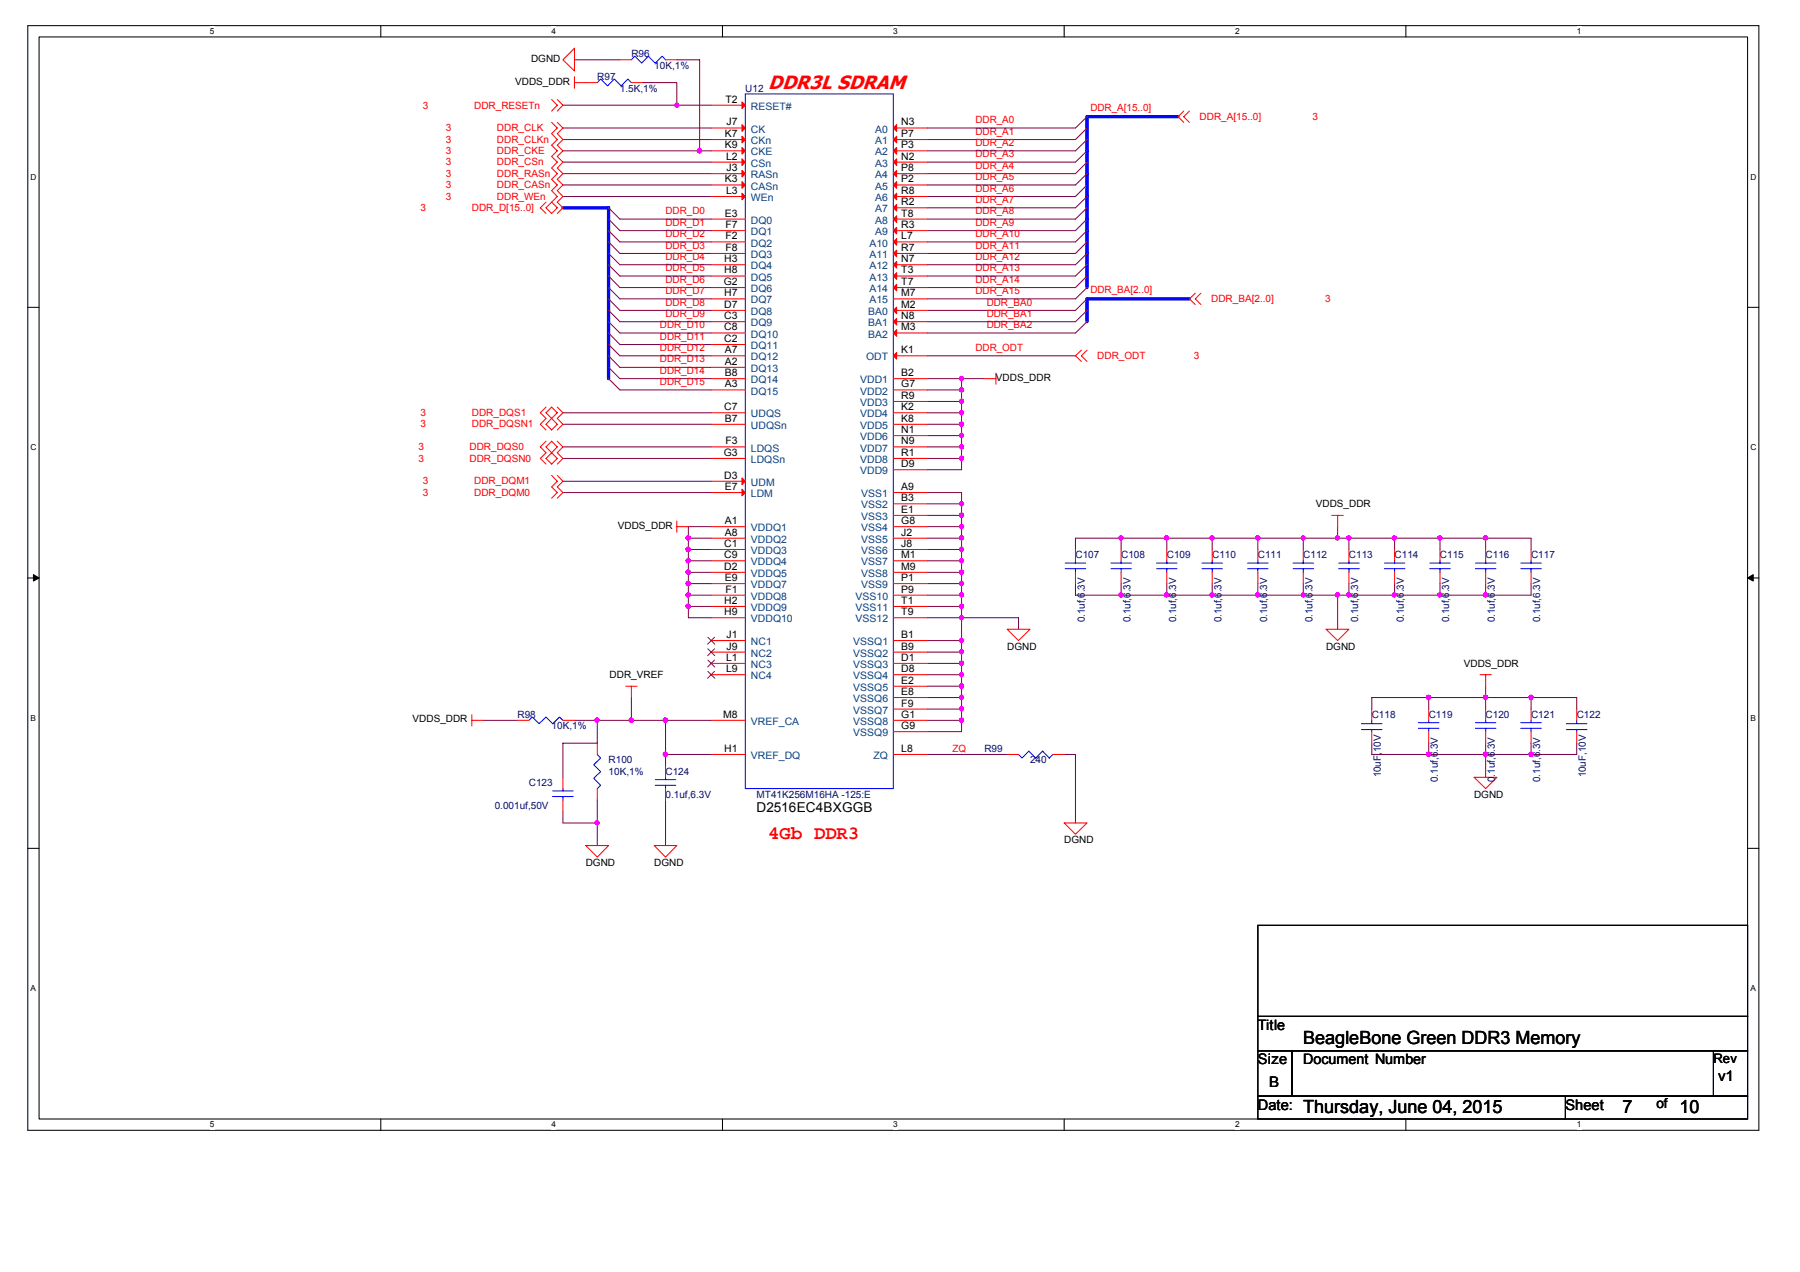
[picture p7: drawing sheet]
<svg xmlns="http://www.w3.org/2000/svg" width="297mm" height="210mm" viewBox="0 0 297 210" stroke-linecap="round" stroke-linejoin="round" font-family="sans-serif">
<path d="M4.6 4.2h285.7v182.3h-285.7zM6.4 6.1h282v178.6h-282z" fill="none" stroke="#000" stroke-width=".17"/>
<g fill="#fff">
<path d="M34.6 4.4h.8v1.5h-.8z"/>
<path d="M34.6 184.8h.8v1.6h-.8z"/>
</g>
<path d="M62.8 4.2v1.9M62.8 184.7v1.8" fill="none" stroke="#000" stroke-width=".17"/>
<g fill="#fff">
<path d="M91 4.4h.8v1.5h-.8z"/>
<path d="M91 184.8h.8v1.6h-.8z"/>
</g>
<path d="M119.2 4.2v1.9M119.2 184.7v1.8" fill="none" stroke="#000" stroke-width=".17"/>
<g fill="#fff">
<path d="M147.4 4.4h.8v1.5h-.8z"/>
<path d="M147.4 184.8h.8v1.6h-.8z"/>
</g>
<path d="M175.6 4.2v1.9M175.6 184.7v1.8" fill="none" stroke="#000" stroke-width=".17"/>
<g fill="#fff">
<path d="M203.8 4.4h.8v1.5h-.8z"/>
<path d="M203.8 184.8h.8v1.6h-.8z"/>
</g>
<path d="M232 4.2v1.9M232 184.7v1.8" fill="none" stroke="#000" stroke-width=".17"/>
<g fill="#fff">
<path d="M260.2 4.4h.8v1.5h-.8z"/>
<path d="M260.2 184.8h.8v1.6h-.8z"/>
<path d="M5.1 28.4h.9v1.5h-.9z"/>
<path d="M288.9 28.4h.9v1.5h-.9z"/>
<path d="M5.1 73h.9v1.5h-.9z"/>
<path d="M288.9 73h.9v1.5h-.9z"/>
</g>
<path d="M4.6 50.7h1.8M288.4 50.7h1.9" fill="none" stroke="#000" stroke-width=".17"/>
<g fill="#fff">
<path d="M5.1 117.7h.8v1.5h-.8z"/>
<path d="M288.9 117.7h.8v1.5h-.8z"/>
</g>
<path d="M4.6 95.4h1.8M288.4 95.4h1.9" fill="none" stroke="#000" stroke-width=".17"/>
<path d="M5.5 94.8l.9 .6-.9 .5zM288.4 95.4l.9-.6v1.1z" fill="#000" stroke="#000" stroke-width=".17"/>
<g fill="#fff">
<path d="M5.1 162.3h.8v1.5h-.8z"/>
<path d="M288.9 162.3h.8v1.5h-.8z"/>
</g>
<path d="M4.6 140h1.8M288.4 140h1.9M207.6 152.7h80.8v15h-80.8zM207.6 167.7h80.8v5.7h-80.8zM207.6 173.4h5.6v7.5h-5.6zM213.2 173.4h69.6v7.5h-69.6zM282.8 173.4h5.6v7.5h-5.6zM207.6 180.9h50.7v3.8h-50.7zM258.3 180.9h30.1v3.8h-30.1z" fill="none" stroke="#000" stroke-width=".17"/>
<g fill="none" stroke="#800040" stroke-width=".17">
<path d="M94.8 9.9h7.5M106.1 13.6h5.6v3.8h-18.8M111.7 17.4h5.7M111.7 9.9h3.8v15M179.4 19.3l-1.9 1.8h-24.5M92.9 24.9h24.5M92.9 23h24.5M92.9 30.5h24.5M92.9 32.4h24.5M92.9 28.7h24.5M92.9 21.1h24.5M92.9 26.8h24.5"/>
<path d="M100.4 34.3l1.9 1.9h15.1M100.4 36.2l1.9 1.9h15.1M100.4 38.1l1.9 1.8h15.1M100.4 39.9l1.9 1.9h15.1M179.4 26.8l-1.9 1.9h-24.5M179.4 30.5l-1.9 1.9h-24.5M179.4 28.7l-1.9 1.8h-24.5M179.4 24.9l-1.9 1.9h-24.5M179.4 23l-1.9 1.9h-24.5M179.4 21.1l-1.9 1.9h-24.5M179.4 39.9l-1.9 1.9h-24.5M179.4 38.1l-1.9 1.8h-24.5"/>
<path d="M179.4 36.2l-1.9 1.9h-24.5M179.4 34.3l-1.9 1.9h-24.5M179.4 32.4l-1.9 1.9h-24.5M100.4 49.3l1.9 1.9h15.1M100.4 51.2l1.9 1.9h15.1M100.4 53.1l1.9 1.8h15.1M100.4 54.9l1.9 2h15.1M100.4 56.9l1.9 1.8h15.1M100.4 58.7l1.9 1.9h15.1M100.4 41.8l1.9 1.9h15.1M100.4 43.7l1.9 1.9h15.1M100.4 45.6l1.9 1.9h15.1"/>
<path d="M100.4 47.5l1.9 1.8h15.1M153 58.7h24.5M179.4 45.6l-1.9 1.9h-24.5M179.4 43.7l-1.9 1.9h-24.5M179.4 41.8l-1.9 1.9h-24.5M179.4 49.3l-1.9 1.9h-24.5M179.4 53.1l-1.9 1.8h-24.5M179.4 51.2l-1.9 1.9h-24.5M179.4 47.5l-1.9 1.8h-24.5M92.9 68.1h24.5M92.9 70h24.5M92.9 73.7h24.5"/>
<path d="M92.9 75.6h24.5M92.9 79.4h24.5M100.4 60.6l1.9 1.9h15.1M100.4 62.5l1.9 1.8h15.1M153 62.5h9.4M153 64.3h5.7M153 66.3h5.7M153 68.1h5.7M153 70h5.7M153 71.9h5.7M153 73.7h5.7M153 75.6h5.7"/>
<path d="M158.7 62.5v15h-5.7M92.9 81.3h24.5M113.6 88.8h3.8M113.6 98.2h3.8M113.6 90.7h3.8M113.6 92.5h3.8M113.6 94.4h3.8M113.6 96.3h3.8M117.4 86.9h-3.8v15h3.8M153 88.8h5.7M153 98.2h5.7M153 81.3h5.7v39.4h-5.7"/>
<path d="M153 83.1h5.7M153 85h5.7M153 86.9h5.7M153 90.7h5.7M153 92.5h5.7M153 94.4h5.7M153 96.3h5.7M177.5 96.3v1.9h75.2v-1.9M185 88.8v1.9M185 96.3v1.9M192.5 88.8h7.5v1.9M192.5 88.8h-15v1.9"/>
<path d="M192.5 88.8v1.9M192.5 96.3v1.9M200 88.8h7.6v1.9M200 96.3v1.9M207.6 88.8h7.5v1.9M207.6 96.3v1.9M215.1 88.8h37.6v1.9M215.1 96.3v1.9M220.7 86.9v1.9M220.7 98.2v5.6M222.6 88.8v1.9M222.6 96.3v1.9"/>
<path d="M230.1 88.8v1.9M230.1 96.3v1.9M237.6 88.8v1.9M237.6 96.3v1.9M245.2 88.8v1.9M245.2 96.3v1.9M79.8 118.9h5.6M94.8 118.9h3.8M98.6 118.9v3.7h-5.7v5.7M104.2 115.1v3.8h-5.6M104.2 118.9h13.2M109.8 118.9v7.5"/>
<path d="M113.6 100.1h3.8M153 115.1h5.7M153 118.9h5.7M153 100.1h5.7M153 101.9h15.1v1.9M153 105.7h5.7M153 107.6h5.7M153 109.5h5.7M153 111.3h5.7M153 113.2h5.7M153 117h5.7M226.4 117v-1.9h18.8v1.9"/>
<path d="M235.8 115.1v1.9M245.2 113.2v1.9h7.5M252.7 115.1v1.9M252.7 115.1h7.5v1.9M92.9 133.9v1.9h5.7M98.6 132v7.5M109.8 124.5h7.6M109.8 132v7.5M153 124.5h13.2M175.6 124.5h1.9v11.3M226.4 122.6v1.9h33.8v-1.9M235.8 122.6v1.9"/>
<path d="M245.2 122.6v5.7M252.7 122.6v1.9"/>
</g>
<g fill="#f0f" stroke="#f0f" stroke-width=".17">
<circle cx="235.7" cy="124.5" r=".37"/>
<circle cx="245.1" cy="88.8" r=".36"/>
<circle cx="237.6" cy="88.8" r=".36"/>
<circle cx="230.1" cy="88.8" r=".34"/>
<circle cx="230.1" cy="98.2" r=".34"/>
<circle cx="237.6" cy="98.2" r=".36"/>
<circle cx="185" cy="88.8" r=".36"/>
<circle cx="222.6" cy="88.8" r=".36"/>
<circle cx="192.5" cy="88.8" r=".34"/>
<circle cx="222.6" cy="98.2" r=".36"/>
<circle cx="192.5" cy="98.2" r=".34"/>
<circle cx="215.1" cy="98.2" r=".34"/>
<circle cx="235.7" cy="115.1" r=".37"/>
<circle cx="245.1" cy="115.1" r=".37"/>
<circle cx="245.1" cy="124.5" r=".37"/>
<circle cx="252.6" cy="115.1" r=".35"/>
<circle cx="252.6" cy="124.5" r=".35"/>
<circle cx="185" cy="98.2" r=".36"/>
<circle cx="109.8" cy="124.5" r=".37"/>
<circle cx="109.8" cy="118.8" r=".37"/>
<circle cx="158.7" cy="62.5" r=".35"/>
<circle cx="158.7" cy="66.2" r=".35"/>
<circle cx="158.7" cy="64.3" r=".34"/>
<circle cx="158.7" cy="68.1" r=".35"/>
<circle cx="158.7" cy="71.9" r=".35"/>
<circle cx="158.7" cy="70" r=".34"/>
<circle cx="158.7" cy="83.1" r=".34"/>
<circle cx="158.7" cy="86.9" r=".35"/>
<circle cx="158.7" cy="101.9" r=".34"/>
<circle cx="158.7" cy="105.7" r=".35"/>
<circle cx="158.7" cy="115.1" r=".35"/>
<circle cx="158.7" cy="117" r=".34"/>
<circle cx="158.7" cy="113.2" r=".35"/>
<circle cx="158.7" cy="111.3" r=".34"/>
<circle cx="158.7" cy="100" r=".35"/>
<circle cx="158.7" cy="98.2" r=".34"/>
<circle cx="158.7" cy="96.3" r=".35"/>
<circle cx="158.7" cy="118.8" r=".35"/>
<circle cx="158.7" cy="109.4" r=".35"/>
<circle cx="158.7" cy="107.6" r=".34"/>
<circle cx="158.7" cy="94.4" r=".35"/>
<circle cx="158.7" cy="92.5" r=".34"/>
<circle cx="158.7" cy="90.7" r=".35"/>
<circle cx="158.7" cy="88.8" r=".34"/>
<circle cx="113.6" cy="90.7" r=".37"/>
<circle cx="113.6" cy="92.5" r=".36"/>
<circle cx="113.6" cy="88.8" r=".36"/>
<circle cx="113.6" cy="94.4" r=".37"/>
<circle cx="113.6" cy="100" r=".37"/>
<circle cx="113.6" cy="98.2" r=".36"/>
<circle cx="113.6" cy="96.3" r=".37"/>
<circle cx="158.7" cy="85" r=".35"/>
<circle cx="158.7" cy="75.6" r=".35"/>
<circle cx="158.7" cy="73.7" r=".34"/>
<circle cx="98.5" cy="135.8" r=".34"/>
<circle cx="98.5" cy="118.8" r=".35"/>
<circle cx="111.7" cy="17.4" r=".34"/>
<circle cx="115.4" cy="24.9" r=".37"/>
<circle cx="104.2" cy="118.8" r=".37"/>
<circle cx="200" cy="98.2" r=".36"/>
<circle cx="207.6" cy="88.8" r=".36"/>
<circle cx="200" cy="88.8" r=".36"/>
<circle cx="207.6" cy="98.2" r=".36"/>
<circle cx="220.7" cy="98.2" r=".34"/>
<circle cx="220.7" cy="88.8" r=".34"/>
<circle cx="215.1" cy="88.8" r=".34"/>
<circle cx="245.1" cy="98.2" r=".36"/>
</g>
<path d="M194.4 19.3h-15v28.2M92.9 34.3h7.5v28.2M196.3 49.3h-16.9v3.8" fill="none" stroke="#00f" stroke-width=".55"/>
<g fill="none" stroke="#f00" stroke-width=".17">
<path d="M91 16.4l1 1-1 .9M92 16.4l.9 1-.9 .9M94.8 8v3.7l-1.9-1.8zM94.8 13.6h3.8M94.8 12.7v1.9M102.3 9.9h1.9M104.2 13.6h1.9M109.8 9.9h1.9M117.4 17.4h5.6M195.3 18.3l-.9 1 .9 .9M196.3 18.3l-1 1 1 .9M90.1 33.4l-.9 .9 .9 .9"/>
<path d="M90.1 34.3l.9-.9 1 .9-1 .9zM91 20.2l1 .9-1 1 1 .9-1 1 1 .9-1 .9 1 1-1 .9 1 1-1 .9 1 .9-1 1 1 .9-1 1M92 20.2l.9 .9-.9 1 .9 .9-.9 1 .9 .9-.9 .9 .9 1-.9 .9 .9 1-.9 .9 .9 .9-.9 1 .9 .9-.9 1 .9 .9-.9 .9M117.4 21.1h5.6M117.4 23h5.6M117.4 24.9h5.6M117.4 26.8h5.6M117.4 28.7h5.6M117.4 30.5h5.6M117.4 32.4h5.6M117.4 36.2h5.6M117.4 38.1h5.6"/>
<path d="M117.4 39.9h5.6M147.4 21.1h5.6M147.4 23h5.6M147.4 24.9h5.6M147.4 26.8h5.6M147.4 28.7h5.6M147.4 30.5h5.6M147.4 32.4h5.6M147.4 34.3h5.6M147.4 36.2h5.6M147.4 38.1h5.6M147.4 39.9h5.6"/>
<path d="M117.4 41.8h5.6M117.4 43.7h5.6M117.4 45.6h5.6M117.4 47.5h5.6M117.4 51.2h5.6M117.4 53.1h5.6M117.4 54.9h5.6M117.4 49.3h5.6M117.4 58.7h5.6M117.4 56.9h5.6M147.4 41.8h5.6M147.4 43.7h5.6"/>
<path d="M147.4 45.6h5.6M147.4 47.5h5.6M147.4 51.2h5.6M147.4 53.1h5.6M147.4 54.9h5.6M147.4 49.3h5.6M147.4 58.7h5.6M178.4 57.8l-.9 .9 .9 .9M179.4 57.8l-1 .9 1 .9M197.2 48.4l-.9 .9 .9 .9M198.2 48.4l-1 .9 1 .9M90.1 72.8l-.9 .9 .9 1-.9 .9 .9 1"/>
<path d="M90.1 75.6l.9-.9 1 .9-1 1zM90.1 73.7l.9-.9 1 .9-1 1zM90.1 67.2l-.9 .9 .9 .9-.9 1 .9 1M90.1 68.1l.9-.9 1 .9-1 .9zM91 69l1 1-1 1-.9-1zM91 78.4l1 1-1 .9 1 1-1 .9M92 72.8l.9 .9-.9 1 .9 .9-.9 1M92 67.2l.9 .9-.9 .9 .9 1-.9 1M92 78.4l.9 1-.9 .9 .9 1-.9 .9M117.4 62.5h5.6M117.4 64.3h5.6M117.4 70h5.6"/>
<path d="M117.4 79.4h5.6M117.4 75.6h5.6M117.4 68.1h5.6M117.4 73.7h5.6M117.4 60.6h5.6M147.4 62.5h5.6M147.4 64.3h5.6M147.4 70h5.6M147.4 75.6h5.6M147.4 68.1h5.6M147.4 73.7h5.6M147.4 77.5h5.6"/>
<path d="M147.4 71.9h5.6M147.4 66.3h5.6M162.4 62.5h2M164.4 61.6v1.8M111.7 86.9h1.9M111.7 86v1.8M117.4 86.9h5.6M117.4 81.3h5.6M117.4 88.8h5.6M117.4 90.7h5.6M117.4 92.5h5.6M117.4 94.4h5.6"/>
<path d="M117.4 96.3h5.6M117.4 98.2h5.6M147.4 85h5.6M147.4 86.9h5.6M147.4 81.3h5.6M147.4 83.1h5.6M147.4 88.8h5.6M147.4 90.7h5.6M147.4 92.5h5.6M147.4 94.4h5.6M147.4 96.3h5.6M147.4 98.2h5.6"/>
<path d="M177.5 90.7v1.8M177.5 94.4v1.9M185 90.7v1.8M185 94.4v1.9M192.5 90.7v1.8M192.5 94.4v1.9M200 90.7v1.8M200 94.4v1.9M207.6 90.7v1.8M207.6 94.4v1.9M215.1 90.7v1.8M215.1 94.4v1.9"/>
<path d="M219.8 85h1.9M220.7 85v1.9M222.6 90.7v1.8M222.6 94.4v1.9M230.1 90.7v1.8M230.1 94.4v1.9M237.6 90.7v1.8M237.6 94.4v1.9M245.2 90.7v1.8M245.2 94.4v1.9M252.7 90.7v1.8M252.7 94.4v1.9"/>
<path d="M77.9 118.9h1.9M77.9 117.9v1.9M85.4 118.9h1.9M92.9 118.9h1.9M103.3 113.2h1.8M104.2 113.2v1.9M117.4 111.3h5.6M117.4 118.9h5.6M117.4 109.5h5.6M117.4 107.6h5.6M117.4 105.7h5.6M117.4 100.1h5.6"/>
<path d="M117.4 101.9h5.6M147.4 111.3h5.6M147.4 118.9h5.6M147.4 113.2h5.6M147.4 109.5h5.6M147.4 107.6h5.6M147.4 105.7h5.6M147.4 115.1h5.6M147.4 117h5.6M147.4 100.1h5.6M147.4 101.9h5.6M166.2 103.8h3.8l-1.9 1.9z"/>
<path d="M218.8 103.8h3.8l-1.9 1.9zM226.4 117v1.9M235.8 117v1.9M244.2 111.3h1.9M245.2 111.3v1.9M245.2 117v1.9M252.7 117v1.9M260.2 117v1.9M92.9 128.3v1.8M92.9 132v1.9M96.7 139.5h3.7l-1.8 1.9zM98.6 122.6v1.9"/>
<path d="M98.6 130.1v1.9M108 139.5h3.7l-1.9 1.9zM109.8 126.4v1.9M109.8 130.1v1.9M117.4 124.5h5.6M147.4 120.7h5.6M147.4 124.5h5.6M166.2 124.5h1.9M173.8 124.5h1.8M175.6 135.8h3.8l-1.9 1.9zM226.4 120.7v1.9M235.8 120.7v1.9"/>
<path d="M243.3 128.3h3.7l-1.8 1.8zM245.2 120.7v1.9M252.7 120.7v1.9M260.2 120.7v1.9"/>
</g>
<g fill="none" stroke="#00f" stroke-width=".17">
<path d="M98.6 13.6l.5-.6 1.2 1.2 1.1-1.2 1.1 1.2 1.1-1.2 .6 .6M104.2 9.9l.5-.6 1.2 1.1 1.1-1.1 1.1 1.1 1.2-1.1 .5 .6M123 15.5h24.4v114.6h-24.4zM175.8 93.9h3.4M175.8 92.9h3.4M177.5 92.5v.4M177.5 93.9v.5M183.3 93.9h3.4M183.3 92.9h3.4M185 92.5v.4M185 93.9v.5M190.9 93.9h3.3"/>
<path d="M190.9 92.9h3.3M192.5 92.5v.4M192.5 93.9v.5M198.3 93.9h3.4M198.3 92.9h3.4M200 92.5v.4M200 93.9v.5M205.9 93.9h3.4M205.9 92.9h3.4M207.6 92.5v.4M207.6 93.9v.5M213.4 93.9h3.4"/>
<path d="M213.4 92.9h3.4M215.1 92.5v.4M215.1 93.9v.5M220.9 93.9h3.4M220.9 92.9h3.4M222.6 92.5v.4M222.6 93.9v.5M228.4 93.9h3.4M228.4 92.9h3.4M230.1 92.5v.4M230.1 93.9v.5M235.9 93.9h3.4"/>
<path d="M235.9 92.9h3.4M237.6 92.5v.4M237.6 93.9v.5M243.5 93.9h3.4M243.5 92.9h3.4M245.2 92.5v.4M245.2 93.9v.5M251 93.9h3.4M251 92.9h3.4M252.7 92.5v.4M252.7 93.9v.5M87.3 118.9l.6-.6 1.1 1.1 1.1-1.1 1.1 1.1 1.1-1.1 .6 .6"/>
<path d="M224.7 119.4h3.4M226.4 118.9v.5M234.1 119.3h3.4M235.8 118.9v.4M243.5 119.3h3.4M245.2 118.9v.4M251 119.3h3.4M252.7 118.9v.4M258.5 119.4h3.4M260.2 118.9v.5M91.2 131.4h3.4M91.2 130.5h3.4"/>
<path d="M92.9 130.1v.4M92.9 131.4v.6M98.6 124.5l.5 .6-1.1 1.1 1.1 1.1-1.1 1.1 1.1 1.2-.5 .5M108.1 129.6h3.4M108.1 128.7h3.4M109.8 128.3v.4M109.8 129.6v.5M168.1 124.5l.6 .6 1.1-1.1 1.1 1.1 1.2-1.1 1.1 1.1 .6-.6M224.7 120.4h3.4M226.4 120.4v.3M234.1 120.2h3.4M235.8 120.2v.5"/>
<path d="M243.5 120.2h3.4M245.2 120.2v.5M251 120.2h3.4M252.7 120.2v.5M258.5 120.4h3.4M260.2 120.4v.3"/>
</g>
<g fill="#f00" stroke="#f00" stroke-width=".17">
<path d="M122.4 20.6l.6 .5-.6 .6z"/>
<path d="M122.4 22.5l.6 .5-.6 .6z"/>
<path d="M122.4 24.3l.6 .6-.6 .5z"/>
<path d="M122.4 26.2l.6 .6-.6 .5z"/>
<path d="M122.4 28.1l.6 .6-.6 .5z"/>
<path d="M122.4 30l.6 .5-.6 .6z"/>
<path d="M122.4 31.9l.6 .5-.6 .6z"/>
<path d="M148 20.6v1.1l-.6-.6z"/>
<path d="M147.4 23l.6-.5v1.1z"/>
<path d="M147.4 24.9l.6-.6v1.1z"/>
<path d="M147.4 26.8l.6-.6v1.1z"/>
<path d="M147.4 28.7l.6-.6v1.1z"/>
<path d="M147.4 30.5l.6-.5v1.1z"/>
<path d="M147.4 32.4l.6-.5v1.1z"/>
<path d="M147.4 34.3l.6-.6v1.1z"/>
<path d="M147.4 36.2l.6-.6v1.1z"/>
<path d="M147.4 38.1l.6-.6v1.1z"/>
<path d="M147.4 39.9l.6-.5v1.1z"/>
<path d="M147.4 41.8l.6-.5v1.1z"/>
<path d="M147.4 43.7l.6-.6v1.1z"/>
<path d="M148 45v1.1l-.6-.5z"/>
<path d="M147.4 47.5l.6-.6v1.1z"/>
<path d="M147.4 51.2l.6-.5v1.1z"/>
<path d="M147.4 53.1l.6-.6v1.1z"/>
<path d="M147.4 54.9l.6-.5v1.1z"/>
<path d="M147.4 58.7l.6-.5v1.1z"/>
<path d="M122.4 78.9l.6 .5-.6 .6z"/>
<path d="M122.4 80.7l.6 .6-.6 .5z"/>
<path d="M122.4 16.8l.6 .6-.6 .5z"/>
</g>
<path d="M116.8 105.2l1.2 1.1M116.8 107.1l1.2 1.1M116.8 108.9l1.2 1.2M116.8 110.8l1.2 1.1M117.9 105.2l-1.1 1.1M117.9 107.1l-1.1 1.1M117.9 108.9l-1.1 1.2M117.9 110.8l-1.1 1.1" fill="none" stroke="#804000" stroke-width=".17"/>
<text font-size="3.2" fill="#f00" x="126.8" y="14.7">DDR3L SDRAM</text>
<text font-size="3.1" fill="#f00" x="126.8" y="138.4">4Gb DDR3</text>
<g font-size="3">
<text x="215.1" y="172.3">BeagleBone Green DDR3 Memory</text>
<text x="215.1" y="183.6">Thursday, June 04, 2015</text>
<text x="267.7" y="183.6">7</text>
<text x="277.1" y="183.6">10</text>
</g>
<g font-size="2.4">
<text x="207.6" y="169.9">Title</text>
<text x="207.6" y="175.6">Size</text>
<text x="209.4" y="179.3">B</text>
<text x="215.1" y="175.6">Document Number</text>
<text x="283.5" y="178.4">v1</text>
<text x="207.6" y="183.1">Date:</text>
<text x="258.3" y="183.1">Sheet</text>
</g>
<g font-size="2.2">
<text x="124.9" y="134.1">D2516EC4BXGGB</text>
<text x="282.8" y="175.4">Rev</text>
<text x="273.4" y="182.9">of</text>
</g>
<g font-size="1.7">
<text x="87.6" y="10.2">DGND</text>
<text x="85" y="14">VDDS_DDR</text>
<text x="119.7" y="16.9">T2</text>
<text x="119.6" y="22.6">K7</text>
<text x="119.9" y="20.7">J7</text>
<text x="148.7" y="20.7">N3</text>
<text x="148.7" y="22.6">P7</text>
<text x="119.6" y="24.5">K9</text>
<text x="119.8" y="26.3">L2</text>
<text x="119.9" y="28.2">J3</text>
<text x="148.7" y="24.5">P3</text>
<text x="148.7" y="26.3">N2</text>
<text x="148.7" y="28.2">P8</text>
<text x="119.6" y="30.1">K3</text>
<text x="119.6" y="35.7">E3</text>
<text x="119.8" y="32">L3</text>
<text x="148.7" y="30.1">P2</text>
<text x="148.7" y="32">R8</text>
<text x="148.7" y="33.9">R2</text>
<text x="148.7" y="35.7">T8</text>
<text x="119.7" y="37.6">F7</text>
<text x="119.7" y="39.5">F2</text>
<text x="119.7" y="41.4">F8</text>
<text x="148.7" y="37.6">R3</text>
<text x="148.7" y="39.5">L7</text>
<text x="148.7" y="41.4">R7</text>
<text x="119.4" y="47">G2</text>
<text x="119.5" y="43.3">H3</text>
<text x="119.5" y="45.1">H8</text>
<text x="148.7" y="43.3">N7</text>
<text x="148.7" y="45.1">T3</text>
<text x="148.7" y="47">T7</text>
<text x="119.5" y="48.9">H7</text>
<text x="119.5" y="50.8">D7</text>
<text x="119.5" y="52.7">C3</text>
<text x="148.7" y="48.9">M7</text>
<text x="148.7" y="50.8">M2</text>
<text x="148.7" y="52.7">N8</text>
<text x="119.5" y="54.5">C8</text>
<text x="119.5" y="56.4">C2</text>
<text x="119.6" y="58.3">A7</text>
<text x="148.7" y="58.3">K1</text>
<text x="148.7" y="54.5">M3</text>
<text x="119.6" y="62.1">B8</text>
<text x="119.6" y="63.9">A3</text>
<text x="119.6" y="60.2">A2</text>
<text x="148.7" y="62.1">B2</text>
<text x="148.7" y="63.9">G7</text>
<text x="148.7" y="65.8">R9</text>
<text x="164.4" y="62.8">VDDS_DDR</text>
<text x="119.5" y="67.7">C7</text>
<text x="119.6" y="69.6">B7</text>
<text x="148.7" y="67.7">K2</text>
<text x="148.7" y="69.6">K8</text>
<text x="148.7" y="71.5">N1</text>
<text x="119.4" y="75.2">G3</text>
<text x="119.7" y="73.3">F3</text>
<text x="148.7" y="77.1">D9</text>
<text x="148.7" y="73.3">N9</text>
<text x="148.7" y="75.2">R1</text>
<text x="119.5" y="79">D3</text>
<text x="119.6" y="80.9">E7</text>
<text x="148.7" y="80.9">A9</text>
<text x="148.7" y="82.7">B3</text>
<text x="217.1" y="83.7">VDDS_DDR</text>
<text x="102" y="87.3">VDDS_DDR</text>
<text x="119.6" y="86.5">A1</text>
<text x="119.6" y="88.4">A8</text>
<text x="148.7" y="84.6">E1</text>
<text x="148.7" y="86.5">G8</text>
<text x="148.7" y="88.4">J2</text>
<text x="119.5" y="90.3">C1</text>
<text x="119.5" y="92.1">C9</text>
<text x="119.5" y="94">D2</text>
<text x="119.6" y="95.9">E9</text>
<text x="148.7" y="90.3">J8</text>
<text x="148.7" y="92.1">M1</text>
<text x="148.7" y="94">M9</text>
<text x="148.7" y="95.9">P1</text>
<text x="119.5" y="99.7">H2</text>
<text x="119.5" y="101.5">H9</text>
<text x="119.7" y="97.8">F1</text>
<text x="148.7" y="97.8">P9</text>
<text x="148.7" y="99.7">T1</text>
<text x="148.7" y="101.5">T9</text>
<text x="119.9" y="105.3">J1</text>
<text x="119.9" y="107.2">J9</text>
<text x="148.7" y="107.2">B9</text>
<text x="148.7" y="105.3">B1</text>
<text x="166.2" y="107.2">DGND</text>
<text x="218.8" y="107.2">DGND</text>
<text x="100.6" y="111.9">DDR_VREF</text>
<text x="119.8" y="109.1">L1</text>
<text x="119.8" y="110.9">L9</text>
<text x="148.7" y="110.9">D8</text>
<text x="148.7" y="109.1">D1</text>
<text x="148.7" y="112.8">E2</text>
<text x="241.6" y="110">VDDS_DDR</text>
<text x="68.1" y="119.2">VDDS_DDR</text>
<text x="119.4" y="118.4">M8</text>
<text x="148.7" y="114.7">E8</text>
<text x="148.7" y="116.6">F9</text>
<text x="148.7" y="118.4">G1</text>
<text x="119.5" y="124.1">H1</text>
<text x="148.7" y="120.3">G9</text>
<text x="148.7" y="124.1">L8</text>
<text x="243.3" y="131.6">DGND</text>
<text x="96.7" y="142.9">DGND</text>
<text x="108" y="142.9">DGND</text>
<text x="175.6" y="139.1">DGND</text>
</g>
<g font-size="1.7" fill="#000080">
<text x="104.2" y="9.4">R96</text>
<text x="108" y="11.3">10K,1%</text>
<text x="98.6" y="13.2">R97</text>
<text x="102.3" y="15.1">1.5K,1%</text>
<text x="123" y="15.1">U12</text>
<text x="177.5" y="92.2">C107</text>
<text x="185" y="92.2">C108</text>
<text x="192.5" y="92.2">C109</text>
<text x="200" y="92.2">C110</text>
<text x="207.6" y="92.2">C111</text>
<text x="215.1" y="92.2">C112</text>
<text x="222.6" y="92.2">C113</text>
<text x="230.1" y="92.2">C114</text>
<text x="237.6" y="92.2">C115</text>
<text x="245.2" y="92.2">C116</text>
<text x="252.7" y="92.2">C117</text>
<text x="179" y="102.7" transform="rotate(-90 179 102.7)">0.1uf,6.3V</text>
<text x="186.5" y="102.7" transform="rotate(-90 186.5 102.7)">0.1uf,6.3V</text>
<text x="194.1" y="102.7" transform="rotate(-90 194.1 102.7)">0.1uf,6.3V</text>
<text x="201.6" y="102.7" transform="rotate(-90 201.6 102.7)">0.1uf,6.3V</text>
<text x="209.1" y="102.7" transform="rotate(-90 209.1 102.7)">0.1uf,6.3V</text>
<text x="216.6" y="102.7" transform="rotate(-90 216.6 102.7)">0.1uf,6.3V</text>
<text x="224.1" y="102.7" transform="rotate(-90 224.1 102.7)">0.1uf,6.3V</text>
<text x="231.7" y="102.7" transform="rotate(-90 231.7 102.7)">0.1uf,6.3V</text>
<text x="239.2" y="102.7" transform="rotate(-90 239.2 102.7)">0.1uf,6.3V</text>
<text x="246.7" y="102.7" transform="rotate(-90 246.7 102.7)">0.1uf,6.3V</text>
<text x="254.2" y="102.7" transform="rotate(-90 254.2 102.7)">0.1uf,6.3V</text>
<text x="85.4" y="118.5">R98</text>
<text x="226.4" y="118.5">C118</text>
<text x="235.8" y="118.5">C119</text>
<text x="245.2" y="118.5">C120</text>
<text x="252.7" y="118.5">C121</text>
<text x="260.2" y="118.5">C122</text>
<text x="91" y="120.4">10K,1%</text>
<text x="100.4" y="126">R100</text>
<text x="162.4" y="124.1">R99</text>
<text x="170" y="126">240</text>
<text x="87.3" y="129.8">C123</text>
<text x="100.4" y="127.9">10K,1%</text>
<text x="109.8" y="127.9">C124</text>
<text x="109.8" y="131.6">0.1uf,6.3V</text>
<text x="124.9" y="131.6">MT41K256M16HA -125:E</text>
<text x="227.9" y="128.3" transform="rotate(-90 227.9 128.3)">10uF,10V</text>
<text x="237.3" y="129" transform="rotate(-90 237.3 129)">0.1uf,6.3V</text>
<text x="246.7" y="129" transform="rotate(-90 246.7 129)">0.1uf,6.3V</text>
<text x="254.2" y="129" transform="rotate(-90 254.2 129)">0.1uf,6.3V</text>
<text x="261.7" y="128.3" transform="rotate(-90 261.7 128.3)">10uF,10V</text>
<text x="81.6" y="133.5">0.001uf,50V</text>
</g>
<g font-size="1.7" fill="#f00">
<text x="69.8" y="17.9">3</text>
<text x="78.2" y="17.9">DDR_RESETn</text>
<text x="73.5" y="21.7">3</text>
<text x="73.5" y="23.5">3</text>
<text x="82" y="21.7">DDR_CLK</text>
<text x="82" y="23.5">DDR_CLKn</text>
<text x="161" y="22.2">DDR_A1</text>
<text x="161" y="20.3">DDR_A0</text>
<text x="179.9" y="18.3">DDR_A[15..0]</text>
<text x="198" y="19.8">DDR_A[15..0]</text>
<text x="216.6" y="19.8">3</text>
<text x="73.5" y="25.4">3</text>
<text x="73.5" y="27.3">3</text>
<text x="73.5" y="29.2">3</text>
<text x="82" y="25.4">DDR_CKE</text>
<text x="82" y="27.3">DDR_CSn</text>
<text x="82" y="29.2">DDR_RASn</text>
<text x="161" y="26">DDR_A3</text>
<text x="161" y="27.9">DDR_A4</text>
<text x="161" y="24.1">DDR_A2</text>
<text x="161" y="29.7">DDR_A5</text>
<text x="69.4" y="34.8">3</text>
<text x="73.5" y="31.1">3</text>
<text x="73.5" y="32.9">3</text>
<text x="77.9" y="34.8">DDR_D[15..0]</text>
<text x="82" y="31.1">DDR_CASn</text>
<text x="82" y="32.9">DDR_WEn</text>
<text x="109.8" y="35.3">DDR_D0</text>
<text x="161" y="35.3">DDR_A8</text>
<text x="161" y="31.6">DDR_A6</text>
<text x="161" y="33.5">DDR_A7</text>
<text x="109.8" y="41">DDR_D3</text>
<text x="109.8" y="39.1">DDR_D2</text>
<text x="109.8" y="37.3">DDR_D1</text>
<text x="161" y="37.3">DDR_A9</text>
<text x="161" y="39.1">DDR_A10</text>
<text x="161" y="41">DDR_A11</text>
<text x="109.8" y="46.7">DDR_D6</text>
<text x="109.8" y="44.7">DDR_D5</text>
<text x="109.8" y="42.9">DDR_D4</text>
<text x="161" y="46.7">DDR_A14</text>
<text x="161" y="44.7">DDR_A13</text>
<text x="161" y="42.9">DDR_A12</text>
<text x="109.8" y="52.3">DDR_D9</text>
<text x="109.8" y="50.4">DDR_D8</text>
<text x="109.8" y="48.5">DDR_D7</text>
<text x="161" y="48.5">DDR_A15</text>
<text x="162.8" y="50.4">DDR_BA0</text>
<text x="162.8" y="52.3">DDR_BA1</text>
<text x="179.9" y="48.3">DDR_BA[2..0]</text>
<text x="199.9" y="49.9">DDR_BA[2..0]</text>
<text x="218.7" y="49.9">3</text>
<text x="108.9" y="56">DDR_D11</text>
<text x="108.9" y="54.1">DDR_D10</text>
<text x="108.9" y="59.8">DDR_D13</text>
<text x="108.9" y="57.9">DDR_D12</text>
<text x="161" y="57.9">DDR_ODT</text>
<text x="162.8" y="54.1">DDR_BA2</text>
<text x="181.1" y="59.3">DDR_ODT</text>
<text x="197" y="59.3">3</text>
<text x="108.9" y="61.7">DDR_D14</text>
<text x="108.9" y="63.5">DDR_D15</text>
<text x="69.4" y="68.7">3</text>
<text x="69.4" y="70.5">3</text>
<text x="77.9" y="68.7">DDR_DQS1</text>
<text x="77.9" y="70.5">DDR_DQSN1</text>
<text x="69.1" y="76.2">3</text>
<text x="69.1" y="74.3">3</text>
<text x="77.5" y="76.2">DDR_DQSN0</text>
<text x="77.5" y="74.3">DDR_DQS0</text>
<text x="69.8" y="79.9">3</text>
<text x="69.8" y="81.8">3</text>
<text x="78.2" y="79.9">DDR_DQM1</text>
<text x="78.2" y="81.8">DDR_DQM0</text>
<text x="157.2" y="124.1">ZQ</text>
</g>
<g font-size="1.7" fill="#004080">
<text x="123.9" y="21.9">CK</text>
<text x="123.9" y="23.8">CKn</text>
<text x="123.9" y="18.1">RESET#</text>
<text x="144.4" y="21.9">A0</text>
<text x="144.4" y="23.8">A1</text>
<text x="123.9" y="25.7">CKE</text>
<text x="123.9" y="27.5">CSn</text>
<text x="123.9" y="29.4">RASn</text>
<text x="144.4" y="25.7">A2</text>
<text x="144.4" y="27.5">A3</text>
<text x="144.4" y="29.4">A4</text>
<text x="123.9" y="31.3">CASn</text>
<text x="123.9" y="33.2">WEn</text>
<text x="144.4" y="31.3">A5</text>
<text x="144.4" y="33.2">A6</text>
<text x="144.4" y="35.1">A7</text>
<text x="123.9" y="36.9">DQ0</text>
<text x="123.9" y="38.8">DQ1</text>
<text x="123.9" y="40.7">DQ2</text>
<text x="143.5" y="40.7">A10</text>
<text x="144.4" y="36.9">A8</text>
<text x="144.4" y="38.8">A9</text>
<text x="123.9" y="42.6">DQ3</text>
<text x="123.9" y="44.4">DQ4</text>
<text x="123.9" y="46.3">DQ5</text>
<text x="143.5" y="42.6">A11</text>
<text x="143.5" y="44.4">A12</text>
<text x="143.5" y="46.3">A13</text>
<text x="123.9" y="48.2">DQ6</text>
<text x="123.9" y="50.1">DQ7</text>
<text x="123.9" y="52">DQ8</text>
<text x="123.9" y="53.8">DQ9</text>
<text x="143.3" y="52">BA0</text>
<text x="143.3" y="53.8">BA1</text>
<text x="143.5" y="48.2">A14</text>
<text x="143.5" y="50.1">A15</text>
<text x="123.9" y="55.7">DQ10</text>
<text x="123.9" y="57.6">DQ11</text>
<text x="123.9" y="59.5">DQ12</text>
<text x="142.9" y="59.5">ODT</text>
<text x="143.3" y="55.7">BA2</text>
<text x="123.9" y="63.2">DQ14</text>
<text x="123.9" y="65.1">DQ15</text>
<text x="123.9" y="61.4">DQ13</text>
<text x="142" y="63.2">VDD1</text>
<text x="142" y="65.1">VDD2</text>
<text x="123.9" y="70.8">UDQSn</text>
<text x="123.9" y="68.9">UDQS</text>
<text x="142" y="68.9">VDD4</text>
<text x="142" y="70.8">VDD5</text>
<text x="142" y="67">VDD3</text>
<text x="123.9" y="76.4">LDQSn</text>
<text x="123.9" y="74.5">LDQS</text>
<text x="142" y="72.6">VDD6</text>
<text x="142" y="74.5">VDD7</text>
<text x="142" y="76.4">VDD8</text>
<text x="123.9" y="80.2">UDM</text>
<text x="123.9" y="82">LDM</text>
<text x="142" y="78.3">VDD9</text>
<text x="142.1" y="82">VSS1</text>
<text x="142.1" y="83.9">VSS2</text>
<text x="123.9" y="87.7">VDDQ1</text>
<text x="123.9" y="89.6">VDDQ2</text>
<text x="142.1" y="85.8">VSS3</text>
<text x="142.1" y="87.7">VSS4</text>
<text x="142.1" y="89.6">VSS5</text>
<text x="123.9" y="91.4">VDDQ3</text>
<text x="123.9" y="93.3">VDDQ4</text>
<text x="123.9" y="95.2">VDDQ5</text>
<text x="142.1" y="91.4">VSS6</text>
<text x="142.1" y="93.3">VSS7</text>
<text x="142.1" y="95.2">VSS8</text>
<text x="123.9" y="97.1">VDDQ7</text>
<text x="123.9" y="99">VDDQ8</text>
<text x="123.9" y="100.8">VDDQ9</text>
<text x="141.2" y="99">VSS10</text>
<text x="141.2" y="100.8">VSS11</text>
<text x="142.1" y="97.1">VSS9</text>
<text x="123.9" y="102.7">VDDQ10</text>
<text x="123.9" y="106.5">NC1</text>
<text x="140.8" y="106.5">VSSQ1</text>
<text x="141.2" y="102.7">VSS12</text>
<text x="123.9" y="108.4">NC2</text>
<text x="123.9" y="110.2">NC3</text>
<text x="123.9" y="112.1">NC4</text>
<text x="140.8" y="112.1">VSSQ4</text>
<text x="140.8" y="110.2">VSSQ3</text>
<text x="140.8" y="108.4">VSSQ2</text>
<text x="123.9" y="119.6">VREF_CA</text>
<text x="140.8" y="114">VSSQ5</text>
<text x="140.8" y="115.9">VSSQ6</text>
<text x="140.8" y="117.8">VSSQ7</text>
<text x="140.8" y="119.6">VSSQ8</text>
<text x="123.9" y="125.3">VREF_DQ</text>
<text x="140.8" y="121.5">VSSQ9</text>
<text x="144.2" y="125.3">ZQ</text>
</g>
<g font-size="1.4">
<text x="34.6" y="5.6">5</text>
<text x="91" y="5.6">4</text>
<text x="147.4" y="5.6">3</text>
<text x="203.8" y="5.6">2</text>
<text x="260.2" y="5.6">1</text>
<text x="5.1" y="29.6">D</text>
<text x="288.9" y="29.6">D</text>
<text x="5.1" y="74.3">C</text>
<text x="288.9" y="74.3">C</text>
<text x="5.1" y="118.9">B</text>
<text x="288.9" y="118.9">B</text>
<text x="5.1" y="163.5">A</text>
<text x="288.9" y="163.5">A</text>
<text x="34.6" y="186.1">5</text>
<text x="91" y="186.1">4</text>
<text x="147.4" y="186.1">3</text>
<text x="203.8" y="186.1">2</text>
<text x="260.2" y="186.1">1</text>
</g>
</svg>
